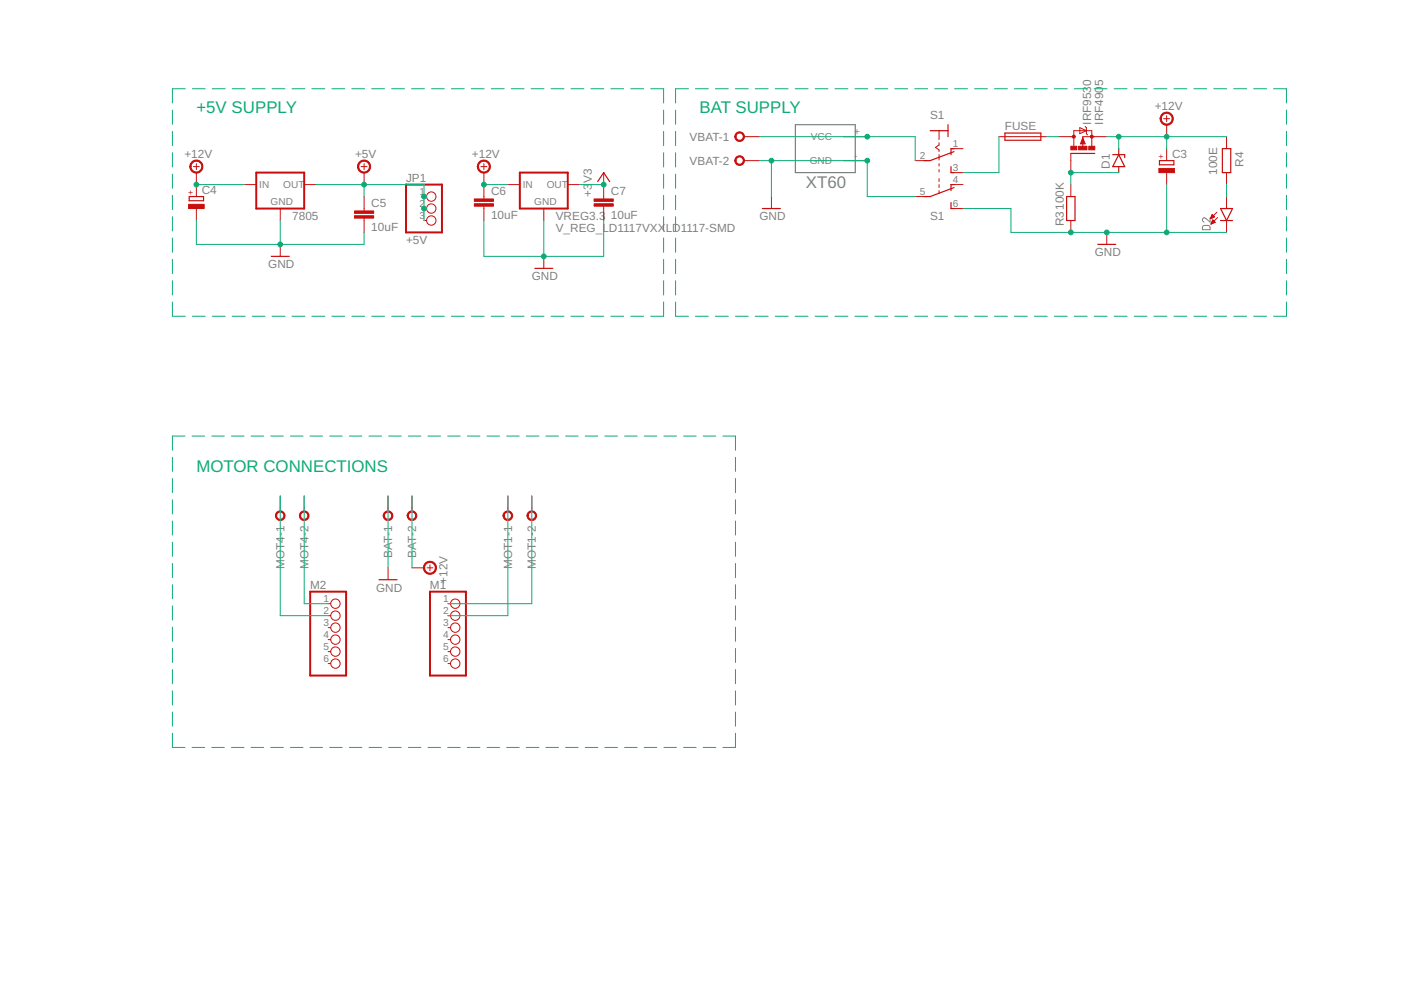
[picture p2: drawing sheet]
<svg xmlns="http://www.w3.org/2000/svg" width="297mm" height="210mm" viewBox="0 0 297 210" stroke-linecap="round" stroke-linejoin="round" font-family="sans-serif">
<path d="M168.6 26.4h12.7v10.2h-12.7z" fill="none" stroke="#808080" stroke-width=".25"/>
<path d="M255.1 47.9l1.2-.1 .2 .3 .1 .6h-1.7zM256.6 46.2v.9l-.9-.8a.45 .45 0 0 0-.8 .2 .45 .45 0 0 0 .4 .6" fill="none" stroke="#808080" stroke-width=".21"/>
<g fill="none" stroke="#c90d0c" stroke-width=".25">
<path d="M126.7 38.5l1.3-1.9 1.3 1.9M197.2 27.7h3.8M201 26.4v2.6M201.6 35.3v1.3h.7M202.3 39.8l-5.1 1.9h-1.3M202.3 32.2l-5.1 1.9h-1.3M202.3 31.5h-.7v1.3M202.3 39.1h-.7v1.3M213.1 28.2h7.6v1.5h-7.6zM227 32.5h5.1M235.9 32.8h2.6v.6M237.2 32.8l1.3 2.5h-2.6z"/>
<path d="M237.2 31.5v1.3M237.2 35.3v1.3M245.8 34.1h3.1v.8h-3.1zM259.2 31.5h1.7v5.1h-1.7zM40.1 41.7h3.1v.9h-3.1zM57.5 54.4h3.8M113.4 56.9h3.8M161.6 44.2h3.9M201.6 42.9v1.3h.7M226.1 41.7h1.8v5.1h-1.8zM232.7 51.8h3.9M258.8 44.2h2.5l-1.2 2.6z"/>
<path d="M258.8 46.8h2.5M80.4 122.9h3.8"/>
</g>
<g fill="none" stroke="#c90d0c" stroke-width=".21">
<path d="M41 35.3h1.3M41.6 34.7v1.3M41.6 36.6v5.1M51.8 39.1h2.5M64.5 39.1h2.5M76.6 35.3h1.2M77.2 34.7v1.3M77.2 36.6v2.5M102 35.3h1.2M102.6 34.7v1.3M102.6 36.6v5.6M107.7 39.1h2.5"/>
<path d="M120.4 39.1h2.5M128 36.6v5.6M157.7 29h3.3M157.7 34.1h3.3M178.8 29h5.1M178.8 34.1h5.1M194 34.1h2.6M199.1 27.7v1.9M199.1 30.2v.6l-.8 .5 .8 .5v.4M199.1 32.8v1.1M199.1 34.7v.5M199.1 36v.5"/>
<path d="M199.1 37.9v.6M199.1 39.1v.7M201.6 39.1h2.6M201.6 36.6h2.6M201.6 31.5h2.6M211.8 29h10.2M224.5 29h3.2M227 32.5v4.1M227 39.1v2.6M227.7 31v-3.3h3.8v3.3M228.9 27.1l1.4 .6-1.4 .6zM229.6 30.4v.9"/>
<path d="M229.6 29.2l.5 1.3h-1zM230.1 26.8l.2 .3v1.2l.3 .3M234.7 29h-5.1v.3M246.7 25.2h1.3M247.4 24.5v1.3M247.4 26.4v2.6M247.4 31.5v2.6M247.4 36.6v2.5M260.1 29v2.5M260.1 36.6v2.5M41.6 44.2v2.6M59.4 44.2v2.6"/>
<path d="M59.4 51.8v2.6M77.2 41.7v3M77.2 46.2v3.1M89.9 41.7h.5M89.9 44.2h.5M89.9 46.8h.5M102.6 43.7v3.1M115.3 44.2v2.6M115.3 54.4v2.5M128 43.7v3.1M163.6 41.7v2.5M194 41.7h2.6"/>
<path d="M199.1 40.4v.6M201.6 44.2h2.6M227 46.8v2.5M234.7 49.3v2.5M256.7 46.3h.1M256.7 46.2h.3M256.8 46.1h.5M256.8 46h.7M256.8 47.4h.2M256.9 45.8h.5M256.9 47.3h.4M256.9 45.7h.3"/>
<path d="M256.9 47.2h.7M257 45.6h.1M257 47h.6M257 45.5l.5 .5-.9 .4zM257 46.9h.4M257.1 46.8h.2M257.1 46.7h.1M257.1 46.6l.5 .5-.8 .4zM258 45l-1.4 1.4M258.1 46.1l-1.3 1.4M260.1 41.7v2.5M260.1 46.8v2.5"/>
<path d="M59.4 105.2v3.3M64.5 105.2v3.3M82.3 105.2v3.3M87.4 105.2v3.3M91.2 119.8v1.2M107.7 105.2v3.3M112.8 105.2v3.3M69.6 128h.5M69.6 130.5h.5M69.6 133.1h.5M69.6 135.6h.5M69.6 138.2h.5"/>
<path d="M82.3 120.4v2.5M87.4 120.4h2.5M90.5 120.4h1.3M95 128h.5M95 130.5h.5M95 133.1h.5M95 135.6h.5M95 138.2h.5M69.6 140.7h.5M95 140.7h.5"/>
<circle cx="91.4" cy="41.7" r=".99"/>
<circle cx="91.4" cy="46.8" r=".99"/>
<circle cx="91.4" cy="44.2" r=".99"/>
<circle cx="71.1" cy="130.5" r=".99"/>
<circle cx="71.1" cy="138.2" r=".99"/>
<circle cx="71.1" cy="133.1" r=".99"/>
<circle cx="71.1" cy="128" r=".99"/>
<circle cx="71.1" cy="135.6" r=".99"/>
<circle cx="96.5" cy="130.5" r=".99"/>
<circle cx="96.5" cy="133.1" r=".99"/>
<circle cx="96.5" cy="135.6" r=".99"/>
<circle cx="96.5" cy="128" r=".99"/>
<circle cx="96.5" cy="138.2" r=".99"/>
<circle cx="71.1" cy="140.7" r=".99"/>
<circle cx="96.5" cy="140.7" r=".99"/>
</g>
<g fill="#c90d0c" stroke="#c90d0c" stroke-width=".21">
<path d="M156.2 28.2a1.03 1.03 0 0 1 1.5 .3 1.03 1.03 0 0 1-.7 1.5 1.03 1.03 0 0 1-1.2-1h.2a.78 .78 0 0 1 1.1-.8 .78 .78 0 0 1 .3 1.3 .78 .78 0 0 1-1.3-.3l-.1-.2h-.2z" fill-rule="evenodd"/>
<path d="M156.2 33.3a1.03 1.03 0 0 1 1.5 .3 1.03 1.03 0 0 1-.7 1.4 1.03 1.03 0 0 1-1.2-.9h.2a.78 .78 0 0 1 1.1-.8 .78 .78 0 0 1 .3 1.3 .78 .78 0 0 1-1.3-.3l-.1-.2h-.2z" fill-rule="evenodd"/>
<path d="M246.3 24.2a1.4 1.4 0 0 1 2.3 .3 1.4 1.4 0 0 1-.9 2 1.4 1.4 0 0 1-1.7-1.3h.2a1.15 1.15 0 0 1 1.6-1.1 1.15 1.15 0 0 1 .3 1.9 1.15 1.15 0 0 1-1.8-.6l-.1-.2h-.2z" fill-rule="evenodd"/>
<path d="M40.6 34.4a1.39 1.39 0 0 1 2.2 .2 1.39 1.39 0 0 1-.8 2.1 1.39 1.39 0 0 1-1.8-1.4h.3a1.15 1.15 0 0 1 1.6-1.1 1.15 1.15 0 0 1 .3 2 1.15 1.15 0 0 1-1.9-.6v-.3h-.3z" fill-rule="evenodd"/>
<path d="M76.2 34.4a1.39 1.39 0 0 1 2.2 .2 1.39 1.39 0 0 1-.8 2.1 1.39 1.39 0 0 1-1.8-1.4h.3a1.14 1.14 0 0 1 1.5-1 1.14 1.14 0 0 1 .3 1.8 1.14 1.14 0 0 1-1.8-.5v-.3h-.3z" fill-rule="evenodd"/>
<path d="M101.6 34.4a1.39 1.39 0 0 1 2.2 .2 1.39 1.39 0 0 1-.8 2.1 1.39 1.39 0 0 1-1.8-1.4h.3a1.14 1.14 0 0 1 1.5-1 1.14 1.14 0 0 1 .3 1.8 1.14 1.14 0 0 1-1.8-.5v-.3h-.3z" fill-rule="evenodd"/>
<path d="M81.4 108.8a1.03 1.03 0 0 1 1.7-.1 1.03 1.03 0 0 1-.5 1.6 1.03 1.03 0 0 1-1.4-1h.3a.78 .78 0 0 1 1-.7 .78 .78 0 0 1 .3 1.3 .78 .78 0 0 1-1.3-.3v-.3h-.3z" fill-rule="evenodd"/>
<path d="M86.5 108.8a1.03 1.03 0 0 1 1.7-.1 1.03 1.03 0 0 1-.5 1.6 1.03 1.03 0 0 1-1.4-1h.3a.78 .78 0 0 1 1-.7 .78 .78 0 0 1 .3 1.3 .78 .78 0 0 1-1.3-.3v-.3h-.3z" fill-rule="evenodd"/>
<path d="M58.6 108.8a1.02 1.02 0 0 1 1.6-.1 1.02 1.02 0 0 1-.4 1.6 1.02 1.02 0 0 1-1.4-1h.3a.77 .77 0 0 1 1.1-.6 .77 .77 0 0 1 .1 1.3 .77 .77 0 0 1-1.2-.4v-.3h-.3z" fill-rule="evenodd"/>
<path d="M63.6 108.8a1.02 1.02 0 0 1 1.7-.1 1.02 1.02 0 0 1-.4 1.6 1.02 1.02 0 0 1-1.4-1h.2a.77 .77 0 0 1 1.2-.6 .77 .77 0 0 1 .1 1.3 .77 .77 0 0 1-1.2-.4l-.1-.3h-.2z" fill-rule="evenodd"/>
<path d="M106.8 108.8a1.03 1.03 0 0 1 1.7-.1 1.03 1.03 0 0 1-.5 1.6 1.03 1.03 0 0 1-1.4-1h.3a.78 .78 0 0 1 1-.7 .78 .78 0 0 1 .3 1.3 .78 .78 0 0 1-1.3-.3v-.3h-.3z" fill-rule="evenodd"/>
<path d="M111.9 108.8a1.03 1.03 0 0 1 1.7-.1 1.03 1.03 0 0 1-.5 1.6 1.03 1.03 0 0 1-1.4-1h.3a.78 .78 0 0 1 1-.7 .78 .78 0 0 1 .3 1.3 .78 .78 0 0 1-1.3-.3v-.3h-.3z" fill-rule="evenodd"/>
<path d="M90.1 119.4a1.4 1.4 0 0 1 2.3 .3 1.4 1.4 0 0 1-.9 2 1.4 1.4 0 0 1-1.7-1.3h.2a1.14 1.14 0 0 1 1.6-1.1 1.14 1.14 0 0 1 .3 1.9 1.14 1.14 0 0 1-1.8-.5l-.1-.3h-.2z" fill-rule="evenodd"/>
<circle cx="227.7" cy="29" r=".33"/>
<circle cx="231.5" cy="29" r=".33"/>
</g>
<path d="M229.6 30.1v.3h-.3l.3-.9 .2 .9" fill="none" stroke="#c90d0c" stroke-width=".32"/>
<g fill="#c90d0c" stroke="#c90d0c" stroke-width=".21">
<path d="M230.8 31h1.3v.8h-1.3z"/>
<path d="M227 31h1.3v.8h-1.3z"/>
<path d="M228.7 31h1.8v.8h-1.8z"/>
<path d="M245.7 35.7h3.3v.9h-3.3z"/>
<path d="M40 43.3h3.3v.9h-3.3z"/>
<path d="M75.2 45.7h4v.5h-4z"/>
<path d="M75.2 44.7h4v.5h-4z"/>
<path d="M100.6 43.2h4v.5h-4z"/>
<path d="M100.6 42.2h4v.5h-4z"/>
<path d="M126 43.2h4v.5h-4z"/>
<path d="M126 42.2h4v.5h-4z"/>
</g>
<path d="M54.3 36.6h10.2v7.6h-10.2zM86.1 39.1h7.6v10.2h-7.6zM110.2 36.6h10.2v7.6h-10.2zM65.8 125.5h7.6v17.7h-7.6zM91.2 125.5h7.6v17.7h-7.6z" fill="none" stroke="#c90d0c" stroke-width=".42"/>
<g fill="none" stroke="#0dab76" stroke-width=".21">
<path d="M39.3 18.8h-2.7v3M40.8 18.8h2.7M45 18.8h2.7M49.2 18.8h2.8M53.5 18.8h2.7M57.7 18.8h2.7M61.9 18.8h2.7M66.1 18.8h2.8M70.4 18.8h2.7M74.6 18.8h2.7M78.8 18.8h2.7M83 18.8h2.8"/>
<path d="M87.2 18.8h2.8M91.5 18.8h2.7M95.7 18.8h2.7M99.9 18.8h2.8M104.2 18.8h2.7M108.4 18.8h2.7M112.6 18.8h2.7M116.8 18.8h2.8M121.1 18.8h2.7M125.3 18.8h2.7M129.5 18.8h2.7M133.7 18.8h2.8"/>
<path d="M138 18.8h2.7v3M146 18.8h-2.8v3M147.4 18.8h2.8M151.7 18.8h2.7M155.9 18.8h2.7M160.1 18.8h2.8M164.4 18.8h2.7M168.6 18.8h2.7M172.8 18.8h2.7M177 18.8h2.8M181.3 18.8h2.7M185.5 18.8h2.7"/>
<path d="M189.7 18.8h2.7M194 18.8h2.7M198.2 18.8h2.7M202.4 18.8h2.7M206.6 18.8h2.8M210.9 18.8h2.7M215.1 18.8h2.7M219.3 18.8h2.7M223.5 18.8h2.8M227.8 18.8h2.7M232 18.8h2.7M236.2 18.8h2.8"/>
<path d="M240.5 18.8h2.7M244.7 18.8h2.7M248.9 18.8h2.7M253.1 18.8h2.7M257.3 18.8h2.8M261.6 18.8h2.7M265.8 18.8h2.7M270 18.8h2.8v3M36.6 23.3v3.1M36.6 27.9v3M36.6 32.4v3M36.6 36.9v3"/>
<path d="M41.6 39.1h10.2M67 39.1h22.9v7.7M77.2 39.1v2.6M102.6 39.1h5.1M122.9 39.1h5.1M140.7 23.3v3.1M140.7 27.9v3M140.7 32.4v3M140.7 36.9v3M143.2 23.3v3.1M143.2 27.9v3M143.2 32.4v3"/>
<path d="M143.2 36.9v3M161 34.1h22.9v7.6h10.1M161 29h33v5.1M163.6 34.1v7.6M211.8 29v7.6h-7.6M222 29h2.5M234.7 29h25.4M237.2 36.6h-10.2v2.5M237.2 29v2.5M247.4 29v2.5M247.4 39.1v10.2M260.1 39.1v2.6"/>
<path d="M272.8 23.3v3.1M272.8 27.9v3M272.8 32.4v3M272.8 36.9v3M36.6 41.4v3M36.6 46v3M36.6 50.5v3M36.6 55v3M36.6 59.5v3M41.6 46.8v5h35.6v-2.5M59.4 46.8v5M102.6 46.8v7.6h25.4v-7.6"/>
<path d="M115.3 46.8v7.6M140.7 41.4v3M140.7 46v3M140.7 50.5v3M140.7 55v3M140.7 59.5v3M143.2 41.4v3M143.2 46v3M143.2 50.5v3M143.2 55v3M143.2 59.5v3M204.2 44.2h10.1v5.1h45.8"/>
<path d="M272.8 41.4v3M272.8 46v3M272.8 50.5v3M272.8 55v3M272.8 59.5v3M36.6 64v3.1h2.7M40.8 67.1h2.7M45 67.1h2.7M49.2 67.1h2.8M53.5 67.1h2.7M57.7 67.1h2.7M61.9 67.1h2.7"/>
<path d="M66.1 67.1h2.8M70.4 67.1h2.7M74.6 67.1h2.7M78.8 67.1h2.7M83 67.1h2.8M87.2 67.1h2.8M91.5 67.1h2.7M95.7 67.1h2.7M99.9 67.1h2.8M104.2 67.1h2.7M108.4 67.1h2.7M112.6 67.1h2.7"/>
<path d="M116.8 67.1h2.8M121.1 67.1h2.7M125.3 67.1h2.7M129.5 67.1h2.7M133.7 67.1h2.8M140.7 64v3.1h-2.7M143.2 64v3.1h2.8M147.4 67.1h2.8M151.7 67.1h2.7M155.9 67.1h2.7M160.1 67.1h2.8M164.4 67.1h2.7"/>
<path d="M168.6 67.1h2.7M172.8 67.1h2.7M177 67.1h2.8M181.3 67.1h2.7M185.5 67.1h2.7M189.7 67.1h2.7M194 67.1h2.7M198.2 67.1h2.7M202.4 67.1h2.7M206.6 67.1h2.8M210.9 67.1h2.7M215.1 67.1h2.7"/>
<path d="M219.3 67.1h2.7M223.5 67.1h2.8M227.8 67.1h2.7M232 67.1h2.7M236.2 67.1h2.8M240.5 67.1h2.7M244.7 67.1h2.7M248.9 67.1h2.7M253.1 67.1h2.7M257.3 67.1h2.8M261.6 67.1h2.7M265.8 67.1h2.7"/>
<path d="M272.8 64v3.1h-2.8M36.6 97v2.9M39.2 92.5h-2.6v3M40.7 92.5h2.7M44.9 92.5h2.7M49.1 92.5h2.6M53.2 92.5h2.7M57.4 92.5h2.7M61.6 92.5h2.6M65.7 92.5h2.7M69.9 92.5h2.7M74.1 92.5h2.6"/>
<path d="M78.2 92.5h2.7M82.4 92.5h2.7M86.6 92.5h2.6M90.7 92.5h2.7M94.9 92.5h2.7M99.1 92.5h2.6M103.3 92.5h2.6M107.4 92.5h2.7M111.6 92.5h2.7M115.7 92.5h2.7M119.9 92.5h2.7M124.1 92.5h2.6"/>
<path d="M128.2 92.5h2.7M132.4 92.5h2.7M136.6 92.5h2.7M140.8 92.5h2.6M144.9 92.5h2.7M149.1 92.5h2.7M153.3 92.5h2.6v3M155.9 97v2.9M36.6 101.5v3M36.6 106v3M36.6 110.5v3M36.6 115v3"/>
<path d="M36.6 119.5v3M59.4 105.2v25.3h10.2M64.5 105.2v22.8h5.1M82.3 105.2v15.2M87.4 105.2v15.2M107.7 105.2v25.3h-12.7M112.8 105.2v22.8h-17.8M155.9 101.5v3M155.9 106v3M155.9 110.5v3M155.9 115v3M155.9 119.5v3"/>
<path d="M36.6 124v3M36.6 128.5v3M36.6 133v3M36.6 137.5v3M155.9 124v3M155.9 128.5v3M155.9 133v3M155.9 137.5v3M36.6 142v3M36.6 146.5v3M36.6 151v3M36.6 155.5v3h2.6"/>
<path d="M40.7 158.5h2.7M44.9 158.5h2.7M49.1 158.5h2.6M53.2 158.5h2.7M57.4 158.5h2.7M61.6 158.5h2.6M65.7 158.5h2.7M69.9 158.5h2.7M74.1 158.5h2.6M78.2 158.5h2.7M82.4 158.5h2.7M86.6 158.5h2.6"/>
<path d="M90.7 158.5h2.7M94.9 158.5h2.7M99.1 158.5h2.6M103.3 158.5h2.6M107.4 158.5h2.7M111.6 158.5h2.7M115.7 158.5h2.7M119.9 158.5h2.7M124.1 158.5h2.6M128.2 158.5h2.7M132.4 158.5h2.7M136.6 158.5h2.7"/>
<path d="M140.8 158.5h2.6M144.9 158.5h2.7M149.1 158.5h2.7M155.9 155.5v3h-2.6M155.9 142v3M155.9 146.5v3M155.9 151v3"/>
</g>
<g fill="#0dab76" stroke="#0dab76" stroke-width=".21">
<circle cx="247.4" cy="49.3" r=".51"/>
<circle cx="234.7" cy="49.3" r=".51"/>
<circle cx="227" cy="49.3" r=".51"/>
<circle cx="163.6" cy="34.1" r=".51"/>
<circle cx="183.9" cy="34.1" r=".51"/>
<circle cx="115.3" cy="54.4" r=".51"/>
<circle cx="59.4" cy="51.8" r=".51"/>
<circle cx="77.2" cy="39.1" r=".51"/>
<circle cx="89.9" cy="41.7" r=".51"/>
<circle cx="89.9" cy="44.2" r=".51"/>
<circle cx="183.9" cy="29" r=".51"/>
<circle cx="227" cy="36.6" r=".51"/>
<circle cx="237.2" cy="29" r=".51"/>
<circle cx="247.4" cy="29" r=".51"/>
<circle cx="41.6" cy="39.1" r=".51"/>
<circle cx="102.6" cy="39.1" r=".51"/>
<circle cx="128" cy="39.1" r=".51"/>
</g>
<g font-size="3.6" fill="#0dab76">
<text x="41.6" y="23.9">+5V SUPPLY</text>
<text x="148.3" y="23.9">BAT SUPPLY</text>
<text x="41.6" y="100.1">MOTOR CONNECTIONS</text>
</g>
<text font-size="3.6" fill="#808080" x="170.9" y="39.8">XT60</text>
<g font-size="2.5" fill="#808080">
<text x="233.9" y="18.2" transform="rotate(-90 233.9 18.2)">5</text>
<text x="244.8" y="23.3">+12V</text>
<text x="146.2" y="29.9">VBAT-1</text>
<text x="197.2" y="25.2">S1</text>
<text x="213.1" y="27.6">FUSE</text>
<text x="231.4" y="26.4" transform="rotate(-90 231.4 26.4)">IRF9530</text>
<text x="233.9" y="26.4" transform="rotate(-90 233.9 26.4)">IRF490</text>
<text x="39.1" y="33.4">+12V</text>
<text x="75.3" y="33.4">+5V</text>
<text x="100.1" y="33.4">+12V</text>
<text x="146.2" y="34.9">VBAT-2</text>
<text x="235.3" y="35.8" transform="rotate(-90 235.3 35.8)">D1</text>
<text x="248.5" y="33.6">C3</text>
<text x="263.6" y="35.3" transform="rotate(-90 263.6 35.3)">R4</text>
<text x="42.8" y="41.2">C4</text>
<text x="86.1" y="38.5">JP1</text>
<text x="104.1" y="41.3">C6</text>
<text x="125.4" y="41.7" transform="rotate(-90 125.4 41.7)">+3</text>
<text x="125.4" y="38.8" transform="rotate(-90 125.4 38.8)">V3</text>
<text x="129.5" y="41.3">C7</text>
<text x="258" y="37.1" transform="rotate(-90 258 37.1)">100E</text>
<text x="62" y="46.7">7805</text>
<text x="78.7" y="43.8">C5</text>
<text x="104.1" y="46.4">10uF</text>
<text x="117.8" y="46.7">VREG3.3</text>
<text x="129.5" y="46.4">10uF</text>
<text x="161" y="46.7">GND</text>
<text x="197.2" y="46.7">S1</text>
<text x="78.7" y="48.9">10uF</text>
<text x="86.1" y="51.8">+5V</text>
<text x="117.8" y="49.3">V_REG_LD1117VXXLD1117-SMD</text>
<text x="225.5" y="48" transform="rotate(-90 225.5 48)">R3100K</text>
<text x="56.9" y="56.9">GND</text>
<text x="112.8" y="59.4">GND</text>
<text x="232.1" y="54.4">GND</text>
<text x="83.2" y="118.3" transform="rotate(-90 83.2 118.3)">BAT-1</text>
<text x="88.2" y="118.3" transform="rotate(-90 88.2 118.3)">BAT-2</text>
<text x="60.3" y="120.7" transform="rotate(-90 60.3 120.7)">MOT4-1</text>
<text x="65.4" y="120.7" transform="rotate(-90 65.4 120.7)">MOT4-2</text>
<text x="65.8" y="124.8">M2</text>
<text x="79.7" y="125.5">GND</text>
<text x="91.2" y="124.8">M1</text>
<text x="94.8" y="123.8" transform="rotate(-90 94.8 123.8)">+12V</text>
<text x="108.6" y="120.7" transform="rotate(-90 108.6 120.7)">MOT1-1</text>
<text x="113.6" y="120.7" transform="rotate(-90 113.6 120.7)">MOT1-2</text>
</g>
<g font-size="2.1" fill="#808080">
<text x="171.9" y="29.7">VCC</text>
<text x="181.1" y="28.6">+</text>
<text x="171.7" y="34.8">GND</text>
<text x="181.1" y="33.7">-</text>
<text x="195" y="33.7">2</text>
<text x="202" y="31.2">1</text>
<text x="55" y="39.8">IN</text>
<text x="60" y="39.8">OUT</text>
<text x="88.9" y="41.3">1</text>
<text x="110.8" y="39.8">IN</text>
<text x="115.9" y="39.8">OUT</text>
<text x="195" y="41.3">5</text>
<text x="202" y="38.8">4</text>
<text x="202" y="36.2">3</text>
<text x="57.4" y="43.4">GND</text>
<text x="88.9" y="43.9">2</text>
<text x="88.9" y="46.4">3</text>
<text x="113.3" y="43.4">GND</text>
<text x="202" y="43.9">6</text>
<text x="68.6" y="127.6">1</text>
<text x="68.6" y="130.2">2</text>
<text x="94" y="127.6">1</text>
<text x="94" y="130.2">2</text>
<text x="68.6" y="132.7">3</text>
<text x="68.6" y="135.3">4</text>
<text x="68.6" y="137.8">5</text>
<text x="94" y="132.7">3</text>
<text x="94" y="135.3">4</text>
<text x="94" y="137.8">5</text>
<text x="68.6" y="140.3">6</text>
<text x="94" y="140.3">6</text>
</g>
<g font-size="1.8" fill="#c90d0c">
<text x="246.8" y="33.6" transform="rotate(-90 246.8 33.6)">+</text>
<text x="41.1" y="41.3" transform="rotate(-90 41.1 41.3)">+</text>
</g>
</svg>
